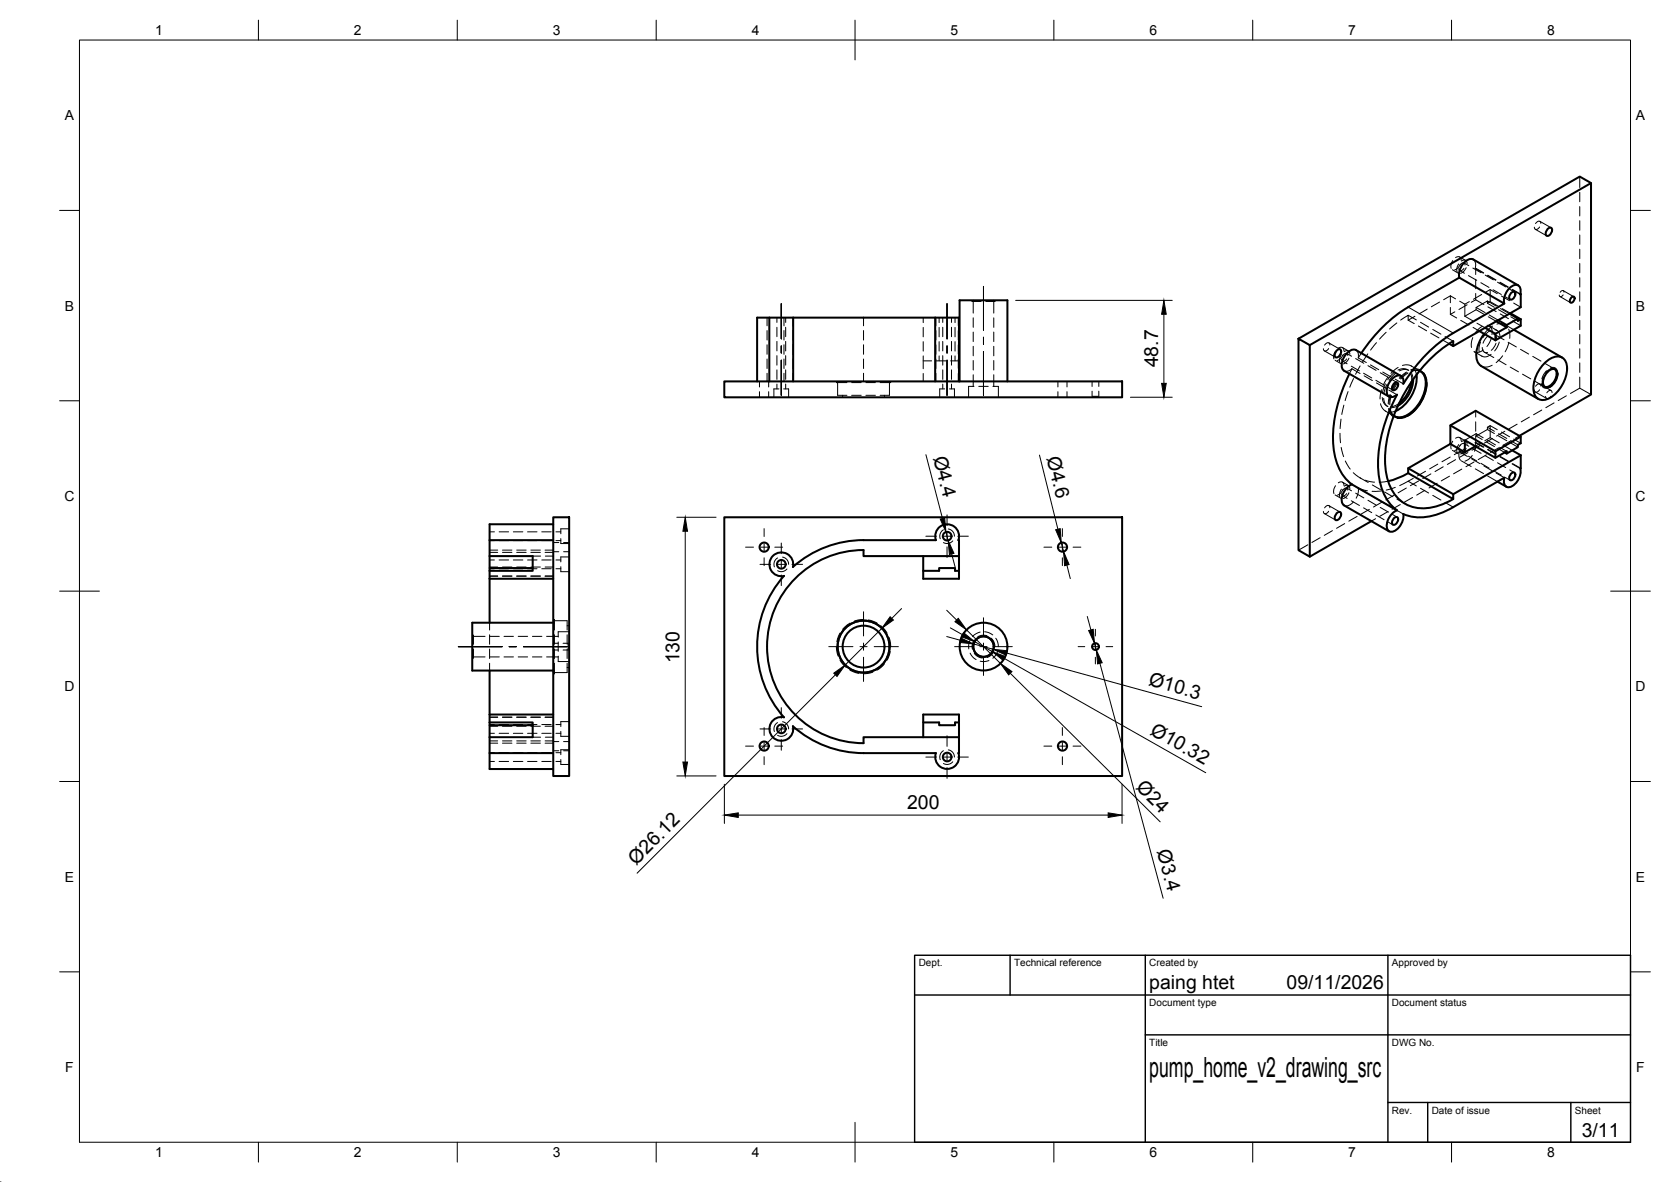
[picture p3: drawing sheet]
<svg xmlns="http://www.w3.org/2000/svg" width="420mm" height="297mm" viewBox="0 0 420 297" stroke-linecap="round" stroke-linejoin="round" font-family="sans-serif">
<!-- layer: Visible -->
<g fill="none" stroke="#000" stroke-width=".51">
<path d="M389.1 57.6l.4-.3 .5-.1a1.33 1.33 0 0 1-1.1 2 1.15 1.15 0 0 1 .2-1.6zM400 46l-2.8-1.6-70.7 40.7M193.4 79.8h-3v16M193.4 79.8h6M193.4 79.8v16M199.4 79.8h35.7M199.4 79.8v16M235.1 79.8h6v16M235.1 79.8v16M367 69.8a4.2 4.2 0 0 1 2.6-4.7l.8 .1 11.3 6.5M379.5 78.8l2.2 1.3v.5l.7-.4M379.8 78.7l2.6 1.5"/>
<path d="M379.9 73.7l.3-.3h.6a1.24 1.24 0 0 1-1.1 1.9 1.09 1.09 0 0 1 .2-1.6zM382.3 73.9h.1M382.4 73.9l-.2 .1a1.62 1.62 0 0 0-1.1-2.4 4.1 4.1 0 0 0-2.8 4.7M382.4 73.9v3.3l-17 9.8M395.1 74.8l.6-.2a.99 .99 0 0 1-.8 1.4l-.2-.3zM182.1 95.8h100.1v4.1h-100.1zM241.3 95.8v-20.3h12v20.3M326.5 85.1l2.8 1.6v53.2l-2.8-1.6zM329.3 86.7l70.7-40.7v53.2l-18 10.3M336.1 88.1l.3-.3h.6a1.33 1.33 0 0 1-1.2 2 1.15 1.15 0 0 1 .3-1.7zM339.3 93.9a32.2 32.2 0 0 0-3.5 21.2 11.4 11.4 0 0 0 4.1 6.6M350.5 96.4l.3-.2 .5-.1a1.24 1.24 0 0 1-1.1 1.9 1.09 1.09 0 0 1 .3-1.6z"/>
<path d="M352.3 94.5l-11.3-6.5a2.98 2.98 0 0 0-3.3 2.3 2.29 2.29 0 0 0 .3 2.9l11.3 6.5M354.9 95.9a8.5 8.5 0 0 1-3.1 5.5M355.3 95.3a8.1 8.1 0 0 1-3.8 6.7M356.2 94.2a9.7 9.7 0 0 1-5.3 9.1M356.9 93.2a3.6 3.6 0 0 1 1.7 4.4 9.8 9.8 0 0 1-5.4 7.2 2.71 2.71 0 0 1-2.7-.4M357.2 93.3a4.1 4.1 0 0 1 1.1 4.4 9.7 9.7 0 0 1-5.5 7l-1.5 .2-.6-.3M358.7 96.2a10.7 10.7 0 0 1-4.8 8.3M364.4 86.4l1 .6v-1.2a37.9 37.9 0 0 0-17.1 29.7 12.5 12.5 0 0 0 4.4 10.8 10.9 10.9 0 0 0 11.1 0l1.6-.9M365.4 83.7l12.8-7.4-11.3-6.5-12.8 7.4a36.8 36.8 0 0 0-11.8 11.5M365.4 83.7a37.6 37.6 0 0 0-12.5 12.8 1.45 1.45 0 0 0-1.5-2.1 4.1 4.1 0 0 0-2.5 4.9 1.5 1.5 0 0 0 2.4-.1 35.6 35.6 0 0 0-4.6 20.6 12.6 12.6 0 0 0 4.6 8.5M372 83.2l4 2.3M372.4 92l14.4 8.3"/>
<path d="M373.2 83.9a8 8 0 0 0-1.8 6.8l.6 .9 .4 .4M373.4 82.4l2.6 1.5M376 83.9v1.6M376.2 80.7l2.6 1.6M378.8 82.3l-2.8 1.6M378.8 81.7v.6M380.6 82.9l12.2 7M381.7 80.1l-2.9 1.6-2.1-1.2M382.4 80.2v1.7l-6.4 3.6M388.5 91.2a3.8 3.8 0 0 1 4.5-1.2 4.5 4.5 0 0 1 .6 5.1 8.2 8.2 0 0 1-5.3 5.4 2.47 2.47 0 0 1-2.7-3 9.5 9.5 0 0 1 2.9-6.3zM389.3 93.3a1.3 1.3 0 0 1 1.8-.5 1.3 1.3 0 0 1 .5 1.8 3.4 3.4 0 0 1-2.7 2.8 1.62 1.62 0 0 1-.7-2.5zM391 92.8a3.1 3.1 0 0 1-1.3 4.2l-.9 .3-.4-.1"/>
<path d="M391.6 93.9l-.4 1.6-.7 1-.8 .7M354.1 117.7l11.3 6.5v1.2l-11.3-6.5M354.1 118.9a17.9 17.9 0 0 1-5.1 2M364.7 106.9l11.3 6.5 6.4-3.7-11.3-6.5-6.4 3.7v4.7l-10.6 6.1v1.2M364.7 111.6l3.6 2.1M371 112.1l-2.7 1.6M376 113.4v1.6l-7.7-4.4v3.1M378.3 113.7l.5 .3v-.6l-2.8 1.6M379.9 119.1l.3-.3h.6a1.24 1.24 0 0 1-1.1 1.9 1.09 1.09 0 0 1 .2-1.6zM380.2 113.2l2.2 1.2M382.4 114.4v3.3h-.2a4.1 4.1 0 0 1-2.8 4.7 1.36 1.36 0 0 1-1.2-1.8v-.6l-12.8 7.5a13.9 13.9 0 0 1-12.6 1.7 4.3 4.3 0 0 1-2.7 4.4 1.3 1.3 0 0 1-1.4-1.6 4.5 4.5 0 0 1 2.6-3.7M382.4 109.7v1.7l-.7 .4v.6l-2.9 1.6"/>
<path d="M382.4 114.4l-17 9.8M123.1 139.7v3.1M123.1 139.7h10.8v3.8h-10.8M123.1 135.7h16M123.1 135.7v4M139.1 130h4v65h-4zM139.1 131.7h-16v4M182.1 130h100.1v65h-100.1zM217.1 135.7h18.2M217.1 135.7a26.8 26.8 0 0 0-17.7 6.8 2.99 2.99 0 0 0-2.7-3.7 2.99 2.99 0 0 0-3.2 3.3 2.99 2.99 0 0 0 3.6 2.6 26.7 26.7 0 0 0 0 35.6 2.99 2.99 0 0 0-3.6 2.7 2.99 2.99 0 0 0 3.2 3.2 2.99 2.99 0 0 0 2.7-3.7 26.6 26.6 0 0 0 17.7 6.8h18.2M232.1 139.7v5.7h9v-1.9M235.3 135.7a3 3 0 0 1 2.9-4 3 3 0 0 1 2.8 4"/>
<path d="M241 135.7h.1v4M241.1 139.7h-24v-1.5a24.3 24.3 0 0 0-24.2 24.3 24.3 24.3 0 0 0 24.2 24.3v-1.5h24M241.1 139.7v3.8h-1v-.7h-4v.7h-4M336.1 129l.3-.3h.6a1.33 1.33 0 0 1-1.2 2 1.15 1.15 0 0 1 .3-1.7zM339.9 121.7l11.3 6.6M339.9 121.7a4.3 4.3 0 0 0-2.4 4.7l.5 .6 11.3 6.5M344.8 131l-15.5 8.9M350.5 130.3l.3-.3h.5a1.24 1.24 0 0 1-1.1 1.9 1.09 1.09 0 0 1 .3-1.6zM376.5 121l2.3 1.3M123.1 145.4v11.1M123.1 145.4h16M123.1 143.5v1.9"/>
<path d="M133.9 142.8h-10.8v.7M139.1 156.5h-20.4v12h20.4M123.1 168.5v11.1M123.1 179.6h16M123.1 179.6v2M123.1 182.3v3M123.1 181.6h10.8v3.7h-10.8M123.1 181.6v.7h10.8M123.1 189.3v4h16M123.1 189.3h16M123.1 185.3v4M232.1 181.6h4v.7h4v-.7h1v3.7"/>
<path d="M235.3 189.2a3 3 0 0 0 2.9 4 3 3 0 0 0 2.8-4M241.1 181.6v-2h-9v5.7M241.1 185.3v4h-.1"/>
<circle cx="192.1" cy="137.5" r="1.15"/>
<circle cx="238.2" cy="134.7" r="1.09"/>
<circle cx="267.2" cy="137.5" r="1.15"/>
<circle cx="196.5" cy="141.8" r="1.09"/>
<circle cx="217.1" cy="162.5" r="6.5"/>
<circle cx="217.1" cy="162.5" r="5.3"/>
<circle cx="247.3" cy="162.5" r="6"/>
<circle cx="247.3" cy="162.5" r="2.57"/>
<circle cx="275.5" cy="162.5" r=".86"/>
<circle cx="192.1" cy="187.5" r="1.15"/>
<circle cx="196.5" cy="183.2" r="1.09"/>
<circle cx="238.2" cy="190.2" r="1.09"/>
<circle cx="267.2" cy="187.5" r="1.15"/>
</g>
<!-- layer: Hidden -->
<g fill="none" stroke="#000" stroke-width=".25">
<path d="M386 57.6l2.9 1.7M387.1 57.1a.72 .72 0 0 1-.5 .5 .72 .72 0 0 1-.8-.3v-.2M387.2 55.6l2.8 1.6M387.4 56.1a.62 .62 0 0 0-.5-.6 .62 .62 0 0 0-.7 .5l-.1 .2M397.2 44.4v2.7M397.2 48.3v2.4M397.2 51.9v2.4M397.2 55.5v2.4M397.2 59v2.4M192.9 79.8v2.1M195.3 79.8v1.2M197.1 79.8v2.1"/>
<path d="M197.5 79.8v1.2M199.4 79.8v2.1M217.1 79.8v2.1M232.1 79.8v1.3M235.3 79.8v2.1M236.1 79.8v1.3M237 79.8v1.2M239.2 79.8v1.2M240.1 79.8v1.3M241 79.8v2.1M244.7 75.5l-.3 .3h2.3M244.7 75.8v2.9"/>
<path d="M244.7 79.9v2.4M249.9 75.5l.3 .3h-2.3M249.9 75.8v2.9M249.9 79.9v2.4M354.1 79.2l2 1.2M355.8 79.5l-1.7 1M358.9 77.7l-2.1 1.2M362 75.9l-2.1 1.2M364.7 74.3v1.8M364.7 77.3v1.7M364.7 74.3l-1.7 1M364.7 79l1.6 .9"/>
<path d="M364.7 74.3l1.3 .8M365.2 67.8l1.5 .9M365.3 65.5a2.33 2.33 0 0 0-.4 1.9M365.8 78.4l-1.1 .6M366 64.7a.82 .82 0 0 1 1-.2 .82 .82 0 0 1 .4 .9M366.8 66.3a2.33 2.33 0 0 0-.4 2M367 75.7l1.3 .7 1.1-.6M367 64.6l1.5 .8M367 68l1.2 .7M367.2 66.4l-.6 .9-.8 .5M367.5 65.6a.82 .82 0 0 1 .9-.2 .82 .82 0 0 1 .5 .9M368.1 67.4l-.1 .1a.63 .63 0 0 1-.5 .5 .63 .63 0 0 1-.7-.4v-.1"/>
<path d="M368.1 66.1l1.2 .7M368.3 79.5l2 1.1M368.3 76.4v3.1M368.4 66.6a.58 .58 0 0 0-.6-.6 .58 .58 0 0 0-.6 .5l-.1 .1M368.7 67.3l-.8 1-.7 .4M368.9 76.6l-2.1 1.2M369.2 69.3l2.1 1.1M370.3 67.4l2.1 1.1M370.4 65.2l.6 1.1-.1 1.2M370.9 67.5l2.1 1.2M371.1 67.4l-.2 .1M371.1 67.4v1.6"/>
<path d="M371.1 70.2v2.4M371.1 73.8v1.5M371.1 75.3l-1.2 .7M371.1 67.4l2 1.2M371.1 75.3l2 1.2M371.2 77.8l2 1.2M371.2 77.3l2.2 1.3M372.3 71l2.1 1.2M372.6 74l-2.1 1.2M373.4 69.1l2.1 1.2M373.6 73.4l1.1-.6 1.8 1M374 76.2l1.8 1"/>
<path d="M374 75.6l2.2 1.3M374 69.2l2.1 1.2M374.1 69.2l2.1 1.1M374.1 77.1l2.1 1.2M374.2 79.6l2 1.1M374.4 79.1l2.3 1.4M374.7 72.8v3l-.7 .4v-.6l-2.8 1.7v.5l-2.9 1.7M374.7 75.8l2 1.1M375.4 72.8l2.1 1.2M376.5 70.9l2.1 1.2M376.8 77.8l2.1 1.2M377.1 71l2.1 1.2"/>
<path d="M377.2 70.9l2 1.2M377.2 78.9l2.1 1.2M377.3 77.5l2.2 1.3M377.5 74.4l2.1 1.2M377.7 77.6l2.1 1.1M378.5 74.6l1.2 .7M379.6 72.7l1.2 .7M379.9 79.6l1.8 1M380.2 72.8l2 1.2M380.3 72.7l2 1.2M380.6 76.2l1.8 1M392.2 74.5l2.7 1.6"/>
<path d="M393 74.1l-.1 .2a.43 .43 0 0 1-.5 .3 .43 .43 0 0 1-.3-.5M393.1 73.1l2.6 1.5M393.3 73.4a.49 .49 0 0 0-.5-.4 .49 .49 0 0 0-.5 .5M397.2 62.6v2.4M397.2 66.2v2.4M397.2 69.8v2.3M397.2 73.3v2.4M397.2 76.9v2.4M191 95.8v1.4M191 98.4v1.5M192.9 83.1v2.4M192.9 86.6v2.4"/>
<path d="M192.9 90.2v2.4M192.9 93.8v2M193.3 95.8v1.4M193.3 98.4v1.5M195.3 82.2v2.4M195.3 85.8v2.4M195.3 89.4v2.4M195.3 92.9v2.4M195.3 96.5v1.2M195.9 97.7h-1.3v2.2M197 97.7h1.3v2.2M197.1 83.1v2.4"/>
<path d="M197.1 86.6v2.4M197.1 90.2v2.4M197.1 93.8v2M197.5 82.2v2.4M197.5 85.8v2.4M197.5 89.4v2.4M197.5 92.9v2.4M197.5 96.5v1.2M199.4 83.1v2.4M199.4 86.6v2.4M199.4 90.2v2.4M199.4 93.8v2"/>
<path d="M210.6 95.8l-.3 .3h2.7M210.6 96.1v3.2h2.4M211.9 99.3v.6M214.1 96.1h2.4M214.1 99.3h2.4M217.1 83.1v2.4M217.1 86.6v2.4M217.1 90.2v2.4M217.1 93.8v2M217.7 96.1h2.4M217.7 99.3h2.4M222.4 99.3v.6"/>
<path d="M223.6 96.1v3.2h-2.3M223.7 95.8l.3 .3h-2.7M232.1 89.4v3.3M232.1 90.7h2.2M232.1 82.3v2.4M232.1 85.9v2.3M232.1 93.9v1.9M235.3 83.1v2.4M235.3 86.6v2.4M235.3 90.2v2.4M235.3 93.8v2M235.4 90.7h2.4"/>
<path d="M236.1 82.3v2.4M236.1 85.9v2.3M236.1 89.4v1.3M237 82.2v2.4M237 85.8v2.4M237 89.4v2.4M237 92.9v2.4M237 96.5v1.2M237.5 97.7h-1.2v2.2M238.7 97.7h1.3v2.2M239 90.7h2.1M239.2 82.2v2.4"/>
<path d="M239.2 85.8v2.4M239.2 89.4v2.4M239.2 92.9v2.4M239.2 96.5v1.2M240.1 82.3v2.4M240.1 85.9v2.3M240.1 89.4v1.3M241 83.1v2.4M241 86.6v2.4M241 90.2v2.4M241 93.8v2M244.7 83.4v2.4"/>
<path d="M244.7 87v2.4M244.7 90.6v2.4M244.7 94.2v2.9M244.9 97.1h-1.4v2.8M246.1 97.1h2.4M249.7 97.1h1.3v2.8M249.9 83.4v2.4M249.9 87v2.4M249.9 90.6v2.4M249.9 94.2v2.9M266 95.8v1.4M266 98.4v1.5"/>
<path d="M268.3 95.8v1.4M268.3 98.4v1.5M274.6 98.3v1.3h1.7v-1.3M274.6 95.8v1.3M276.3 95.8v1.3M333 88.2l2.8 1.6M334.1 87.6a.66 .66 0 0 1-.7 .6 .66 .66 0 0 1-.6-.6M334.1 86.2l2.9 1.6M334.4 86.7a.62 .62 0 0 0-.6-.6 .62 .62 0 0 0-.6 .5l-.1 .1M335.7 90.5l1.5 .9M335.8 88.3a2.22 2.22 0 0 0-.4 1.9M336.5 87.5a.82 .82 0 0 1 1-.2 .82 .82 0 0 1 .4 .9"/>
<path d="M337.3 89.1a2.15 2.15 0 0 0-.4 2M337.5 87.3l1.5 .9M337.6 90.7l1.1 .7M337.7 89.2l-.5 .8-.9 .6M338 88.4a.82 .82 0 0 1 1-.2 .82 .82 0 0 1 .4 .8M338.6 90.2v.1a.63 .63 0 0 1-.6 .5 .63 .63 0 0 1-.7-.5v-.1M338.7 88.8l1.1 .7M338.9 89.4a.58 .58 0 0 0-.6-.7 .58 .58 0 0 0-.6 .5l-.1 .2M339 98.4l-.8 2.3M339.2 90l-.8 1.1-.6 .3M339.8 92l2 1.2M339.9 92.7l-.9 .5h-1.1"/>
<path d="M339.9 92.7l-.6 1.2M339.9 92.7l2.1 1.2M340.3 95.1l-.9 2.2M340.9 90.1l2 1.2M341 88l.4 .6 .1 1.3M341.5 89.9l2.1 1.2M342 92l-1.2 2.1M342.3 88.7l-.8 1.2M342.9 93.8l2 1.2M343 94.5l2.1 1.1M343.9 88.9l-1.3 2M344 91.9l2 1.2"/>
<path d="M344.6 91.7l2.1 1.2M345.9 95.6l2.1 1.2M346.1 86.1l-1.5 1.9M346.1 96.2l2.1 1.2M347 93.7l2.1 1.2M347.4 97.9l-.4 2.4M347.6 99.9l.3 1.4 .7 .6M347.7 93.5l2.1 1.2M348.3 96.4l-.7 2.3M348.5 83.5l-1.6 1.7M348.7 96.7l-.7 2.2M349 94.7l-1.2 2.1"/>
<path d="M349 97.4l1.2 .6M349.2 98l2 1.2M349.5 99.2l-.4 2.3M349.7 99.2l-.5 2.4M349.9 99.4l-.4 2.3M350.1 95.5l1.2 .6M350.5 93.6l-1.6 1.8M350.8 95.3l2 1.1M350.9 93.9l-1.6 1.7M351.1 96l-1.2 2M351.2 81.2l-1.8 1.5M351.2 96.1l-1.1 2"/>
<path d="M351.5 96.2l-1.2 2M351.6 92.3l-1.9 1.5M352.2 80.4l1.9-1.2v1.3M352.6 91.8l1.3-.1 1 .3M353.6 93.5l-1.8 1.5M353.8 92.8l-.9-.2-1.4 .4M353.8 93.6l-1.8 1.5M353.9 92.9l.3 .2M354 93.8l-1.8 1.5M354.1 80.5l1.5 .8M354.2 93.1l-1.1-.3-1.2 .4M354.6 93.7l.3 1.1v1.1"/>
<path d="M354.9 92l2.2 1.3M354.9 93.1l1-.1 1.3 .3M355 93.9l.3 1.4M355.7 92.9l.5 1.3M356.6 81.9l2.1 1.2M356.9 93.2l-.9-.1-.9 .2M357 92.9l-.9-.2-1.4 .3M357.2 81l2 1.2M357.9 93.6l.5 .9 .3 1.7M358.7 96.1v.2M359.7 83.7l2.1 1.2M360.3 82.8l2 1.2"/>
<path d="M362.8 85.5l1.6 .9M363.3 84.6l2.1 1.2M367.3 80.5l2.1 1.2M370.3 84.8l-.3 1.4v1.1M370.4 82.3l1.6 .9M370.7 88.4l1.9 1.1M371.4 81.2l2 1.2M372.3 86l-.4 1.3v1.1M372.7 87.3a1.06 1.06 0 0 0 1.3 1.3M372.7 82l-.7 .5-1.1 1.2M373 88l-1.4 .6-1-.2M373.2 88.5l2.4 1.4"/>
<path d="M373.9 81.7l.6 .2 .5 .6 .2 1.1M374.1 84.5l-.6 .6-.6 1.2M374.4 81.9l2 1.1M374.6 83.1l-1.1 .9-.6 .8M374.9 89.1l-1.4 .6-.9-.2M375 84a1.08 1.08 0 0 1 1.3 1.2M375 84.8l-.5 1.3-.6 1M375.2 91.8l-1.6 .5-1.2-.3M375.3 81.9l-1.2 1-.9 1M375.8 84l2.4 1.4M375.9 82.9l.6 .2 .4 .5 .3 1.1M376.2 86.3l-.3 .6-.9 1.1"/>
<path d="M376.4 81.5l1.1-.2 1.2 .5M376.6 90.5l2.1 1.2M377 86l-.5 1.2-.7 1M377.8 89.4l-1.6 1.7M378.4 81.6l2.2 1.3M379.2 86l2.1 1.2M379.3 82.7l.3 1.1v1.2M379.4 86.2l-.9 2.2M379.7 92.3l2.1 1.1M380.3 80.7l2.1 1.2M382.3 87.8l2.1 1.2M382.8 94l2.1 1.2"/>
<path d="M385.4 89.6l2.1 1.1M385.9 95.8l2.4 1.4M386 98.5l2.9 1.6M387.1 97.9a.72 .72 0 0 1-.5 .6 .72 .72 0 0 1-.8-.3v-.2M387.2 96.5l2.8 1.6M387.4 97a.56 .56 0 0 0-.4-.6 .56 .56 0 0 0-.6 .4l-.3 .3M387.6 96.4a1.22 1.22 0 0 0 .7 1.1 1.22 1.22 0 0 0 1.4-.3M388 94.7a1.96 1.96 0 0 0 .4 2.5M388.5 91.3l2.4 1.4M388.9 93.2l-.8 .9-.4 1.1M389.8 97.2l-.2 .1M389.8 92.5a1.21 1.21 0 0 1 1.4 .1 1.21 1.21 0 0 1 .4 1.3"/>
<path d="M390 99.6a.72 .72 0 0 1-.6 .5 .72 .72 0 0 1-.7-.2l-.1-.3M390.2 98.7a.61 .61 0 0 0-.5-.7 .61 .61 0 0 0-.7 .6l-.1 .1M390.9 92.8a1.82 1.82 0 0 0-2.3 .9M391.6 93.7v.3M393.8 99.5l-2 1.2M394.9 98.9l2.3-1.4 2.8 1.7M397.2 80.5v2.4M397.2 84.1v2.3M397.2 87.6v2.4M397.2 91.2v2.4M397.2 94.8v2.7M336.9 108.9l.2 2.4"/>
<path d="M337.2 105.3l-.2 2.4M337.2 112.4l.6 2.4M337.9 101.8l-.5 2.3M338.3 115.9l1.2 2M340.3 118.8l1.9 1.4M347.1 101.5l.5 1.1 .8 .7M347.9 100.1l.3 1.2 .7 .9M348.3 103.3l2.3 1.3M348.6 102l.4 .2M349.1 102.7l.5 1.3 .6 .7M349.4 102.8l.3 .9 1 .9M349.6 102.9l.3 .8 .6 .7"/>
<path d="M350.9 103.3l-1.3 .3M351.5 102l-1.4 .4M351.8 101.4l-1 .5-1.1 .3M353.9 104.5l-1 .5-1.6 .1M354 104.4l-.2 .1M358.4 118.4l-2 1.2M359.8 119.1l-2.1 1.2M361.5 116.6l-2 1.2M362.9 117.3l-2.1 1.2M364.5 119.7l-2.1 1.1M364.6 114.9l-2 1.1M365.2 113.2l1.5 .8"/>
<path d="M365.3 110.9a2.3 2.3 0 0 0-.4 1.9M366 110.1a.82 .82 0 0 1 1-.2 .82 .82 0 0 1 .4 .9M366 115.5l-2.1 1.2M366.8 111.7a2.33 2.33 0 0 0-.4 2M366.9 113.5l-.1 1.3 .4 .9M366.9 113.5l-1.2 .8M366.9 113.5l2.1 1.2M367 110l1.5 .8M367 113.4l1.2 .7M367.2 111.8l-.6 .8-.8 .6M367.4 115.8l2.5 1.4M367.5 111a.82 .82 0 0 1 .9-.2 .82 .82 0 0 1 .5 .9"/>
<path d="M367.6 117.9l-2.1 1.2M368.1 112.8a.71 .71 0 0 1-.6 .6 .71 .71 0 0 1-.7-.3v-.2M368.1 111.5l1.2 .6M368.4 112a.58 .58 0 0 0-.6-.6 .58 .58 0 0 0-.6 .5l-.1 .1M368.7 112.7l-.6 .8-.9 .6M369.1 113.7l-2.1 1.2M369.2 114.6l2.1 1.2M370 115.3l2.1 1.2M370.2 114.5l-.7 .8-1.2 .6M370.3 112.7l2.1 1.2M370.6 116.1l-2 1.2M370.9 111.2l.1 1.2-.2 1"/>
<path d="M370.9 111.2l2.1 1.2M370.9 117.8l2.1 1.2M371.1 103.2v1.6M371.1 106v2.4M371.1 109.6v1.6M371.1 111.2h-.2M371.1 111.2l2 1.1M371.2 109v.6l2.8-1.7v-.5l.7-.4v3M371.2 109l-2.9 1.6M371.2 109l1.7 1M371.2 109.6l1.5 .9M372.2 112l-2.1 1.1"/>
<path d="M372.3 111.4l-1.3 .7M372.3 116.4l2.1 1.2M373.1 117.1l2.1 1.2M373.4 114.5l2.1 1.2M373.7 111l2.1 1.2M373.7 114.3l-2 1.2M374 110.6l2 1.2M374 107.4l1.8 1M374 107.9l1.8 1.1M374 113l2.1 1.2M374 119.6l2.5 1.4M374.1 112.9l2.1 1.2"/>
<path d="M374.7 110l2.3 1.3M374.7 110l-1.4 .8M374.7 107l1.8 1M375.3 110.2l-2.1 1.2M375.4 118.2l2.1 1.2M376.2 118.9l2 1.1M376.5 116.3l2.1 1.2M376.8 109l2.1 1.2M376.8 109.6l2.1 1.2M376.8 112.8l1.5 .9M376.9 112.5l-2.1 1.2M377.1 112.4l1.7 1"/>
<path d="M377.1 114.8l2.1 1.2M377.2 114.7l2.1 1.2M377.5 108.6l2.1 1.2M378 111.9l2.2 1.3M378.4 108.4l-2.1 1.2M379.6 118.1l1.2 .7M379.9 110.8l1.8 1M379.9 111.3l1.8 1.1M379.9 110.8l-2 1.1M380.2 116.6l2 1.2M380.3 116.5l2.1 1.2M380.6 110.3l1.8 1.1"/>
<path d="M381.5 106.6l-2.1 1.2M382 109.5l-1 .7M384.6 104.8l-2.1 1.2M387.7 103l-2.1 1.2M390.8 101.2l-2.1 1.3M123.1 138.2h2M123.1 135.9h1.2M123.1 133.7h1.2M123.1 138.8h2M125.5 135.9h2.4M125.5 133.7h2.4M126.3 138.2h2.4"/>
<path d="M126.3 138.8h2.4M129.1 135.9h2.4M129.1 133.7h2.4M129.9 138.2h2.4M129.9 138.8h2.4M132.7 135.9h2.3M132.7 133.7h2.3M133.5 138.2h2.4M133.5 138.8h2.4M133.9 139.7h2M136.2 135.9h2.4M136.2 133.7h2.4"/>
<path d="M137.1 138.2h2M137.1 138.8h2M137.1 139.7h2M139.1 138.6h1.4M139.1 136.3h1.4M139.8 135.9h1.2M139.8 133.7h1.2M141 135.3v1.3h2.1M141.7 138.6h1.4M141.7 136.3h1.4M143.1 140h-2.1v1.2M143.1 132.9h-2.1v1.2"/>
<path d="M237.2 133.1a1.85 1.85 0 0 0-.8 2.3M238.4 132.9a1.8 1.8 0 0 1 1.6 1.9M239.6 135.9a1.84 1.84 0 0 1-2.4 .5M328.8 136.9l-2.3 1.4M331.9 135.1l-2 1.2M333 129.1l2.8 1.6M334.1 128.5a.66 .66 0 0 1-.7 .6 .66 .66 0 0 1-.6-.6M334.1 127.1l2.9 1.6M334.4 127.6a.62 .62 0 0 0-.6-.6 .62 .62 0 0 0-.6 .5l-.1 .1M335 133.4l-2 1.1M335.7 124.4l1.5 .8M335.8 122.1a2.25 2.25 0 0 0-.4 1.9"/>
<path d="M336.5 121.3a.82 .82 0 0 1 1-.2 .82 .82 0 0 1 .4 .9M337.3 122.9a2.15 2.15 0 0 0-.4 2M337.5 121.2l1.5 .8M337.6 124.6l1.1 .7M337.7 123l-.5 .8-.9 .6M338 122.2a.82 .82 0 0 1 1-.2 .82 .82 0 0 1 .4 .9M338.1 131.6l-2 1.2M338.6 124v.1a.63 .63 0 0 1-.6 .5 .63 .63 0 0 1-.7-.5M338.7 122.7l1.1 .6M338.9 123.2a.58 .58 0 0 0-.6-.6 .58 .58 0 0 0-.6 .5l-.1 .1M339.2 123.9l-.8 1-.6 .4M339.8 125.8l2 1.2"/>
<path d="M340.3 126.2a2.1 2.1 0 0 1-2.4 .8M340.9 123.9l2 1.2M341.2 129.8l-2 1.2M341.5 122.6l2.3 .7M341.5 122.6v1.2l-.5 1.4M341.5 122.6l2.1 1.2M342 120.1l2 1.1M342.9 127.6l2 1.2M343.3 120.7l2.3 .5M344 125.7l2 1.2M344.3 128l-2.1 1.2M344.6 124.4l2.1 1.2"/>
<path d="M345.1 121.9l2 1.1M345.9 130.4l-1.1 .6M345.9 129.4l2.1 1.2M347 127.5l2.1 1.2M347.4 123.4l-2.4 .1M347.4 126.2l-2 1.2M347.7 126.2l2.1 1.2M348.1 123.6l2.1 1.2M349 128.6l-2.1 1.2M349 120.9l-2.2 .3M349 131.2l1.2 .7M350.1 129.3l1.2 .7"/>
<path d="M350.5 124.4l-2.1 1.2M350.8 128l2 1.2M350.8 122.5l-2.2 .7M351.2 125.4l2.1 1.2M352.1 126.8l-2.1 1.2M353.6 122.6l-2.1 1.3M355.2 125l-2.1 1.2M355.3 120.2l-3.4 1.8M356.7 120.9l-2.1 1.2M358.3 123.2l-2.1 1.2M361.4 121.4l-2.1 1.2M378.5 120l1.2 .7"/>
<path d="M118.7 159.9l.3-.3v2.3M119 159.9h3M123.1 156.5v1.8M123.1 159.5v2.4M123.1 142.5h2M123.1 144.7h2M123.1 142.9h1.2M123.1 140.7h1.2M123.1 144.8h2M123.1 159.9h2.4M125.5 142.9h2.4M125.5 140.7h2.4"/>
<path d="M126.3 142.5h2.4M126.3 144.7h2.4M126.3 144.8h2.4M126.7 159.9h2.4M129.1 142.9h2.4M129.1 140.7h2.4M129.9 142.5h2.4M129.9 144.7h2.4M129.9 144.8h2.4M130.3 159.9h2.4M132.7 142.9h2.3M132.7 140.7h2.3"/>
<path d="M133.5 142.5h2.4M133.5 144.7h2.4M133.5 144.8h2.4M133.9 159.9h2.3M136.2 142.9h2.4M136.2 140.7h2.4M137.1 142.5h2M137.1 144.7h2M137.1 144.8h2M137.4 159.9h3M139.1 156l.3-.3v2.6M139.4 159.5v2.4"/>
<path d="M139.4 156h3.2v2.3M139.8 142.9h1.2M139.8 140.7h1.2M141 142.4v1.3h2.1M142.6 159.5v2.4M142.6 157.3h.5M143.1 158.8h-2.7v1.3M195.5 140.2a1.85 1.85 0 0 0-.8 2.3M196.8 140a1.81 1.81 0 0 1 1.5 1.8M197.9 143a1.8 1.8 0 0 1-2.4 .4M211.2 159.1l-.8 2.2M213.7 156.6l-1.8 1.5"/>
<path d="M217.1 155.7l-2.3 .4M218.3 155.8l2.2 .8M221.5 157.3l1.5 1.8M246.4 158.8l-1 .5-.9 .7M247.6 158.8l1.1 .2 .9 .6M248.2 159.8l-1.3-.2-1 .4M119 163.1v2.3l-.3-.3M119 165.1h3M123.1 163.1v2.4M123.1 166.7v1.8M123.1 165.1h2.4M126.7 165.1h2.4"/>
<path d="M130.3 165.1h2.4M133.9 165.1h2.3M137.4 165.1h3M139.1 163.4h1.3M139.1 161.7h1.3M139.4 166.7v2.6l-.3-.3M139.4 163.1v2.4M140.4 164.9v1.4h2.7M140.4 161.3v2.4M141.6 161.7h1.3v1.7h-1.3M142.6 166.7v2.3h-3.2M142.6 163.1v2.4"/>
<path d="M142.6 167.8h.5M210.3 162.5l.4 2.4M211.2 165.9l1.6 1.8M213.7 168.4l2.3 .8M219.5 168.9l-2.4 .4M222.4 166.9l-1.8 1.5M223.5 160.2l.5 2.3M223.8 163.7l-.7 2.2M243.9 160.9l-.3 1.1v1.1M243.9 164.1l.6 1 .9 .7M245 160.8l-.5 1v1.3M245 164.2l1 .9 1 .3"/>
<path d="M248.7 166l-1.1 .3-1.1-.1M249.2 160.4l.6 .7 .4 1.4M249.9 163.6l-.7 1.1-1 .5M250.4 160.4l.5 1 .1 1.1M250.9 163.6l-.5 1-.8 .8M123.1 180.3h2M123.1 182.5h2M123.1 186.8h2M123.1 184.3h1.2M123.1 182.1h1.2M123.1 191.4h1.2M123.1 189.2h1.2"/>
<path d="M123.1 186.2h2M123.1 180.2h2M125.5 184.3h2.4M125.5 182.1h2.4M125.5 191.4h2.4M125.5 189.2h2.4M126.3 180.3h2.4M126.3 182.5h2.4M126.3 186.8h2.4M126.3 186.2h2.4M126.3 180.2h2.4M129.1 184.3h2.4"/>
<path d="M129.1 182.1h2.4M129.1 191.4h2.4M129.1 189.2h2.4M129.9 180.3h2.4M129.9 182.5h2.4M129.9 186.8h2.4M129.9 186.2h2.4M129.9 180.2h2.4M132.7 184.3h2.3M132.7 182.1h2.3M132.7 191.4h2.3M132.7 189.2h2.3"/>
<path d="M133.5 180.3h2.4M133.5 182.5h2.4M133.5 186.8h2.4M133.5 186.2h2.4M133.5 180.2h2.4M133.9 185.3h2M136.2 184.3h2.4M136.2 182.1h2.4M136.2 191.4h2.4M136.2 189.2h2.4M137.1 180.3h2M137.1 182.5h2"/>
<path d="M137.1 186.8h2M137.1 186.2h2M137.1 180.2h2M137.1 185.3h2M139.1 188.7h1.4M139.1 186.4h1.4M139.8 184.3h1.2M139.8 182.1h1.2M139.8 191.4h1.2M139.8 189.2h1.2M141 183.8v1.2h2.1M141 190.9v1.2h2.1"/>
<path d="M141.7 188.7h1.4M141.7 186.4h1.4M143.1 181.3h-2.1v1.3M143.1 188.4h-2.1v1.3M195.5 181.6a1.85 1.85 0 0 0-.8 2.2M196.8 181.4a1.81 1.81 0 0 1 1.5 1.8M197.9 184.4a1.87 1.87 0 0 1-2.4 .4M237.2 188.7a1.85 1.85 0 0 0-.8 2.2M238.4 188.5a1.8 1.8 0 0 1 1.6 1.8M239.6 191.4a1.87 1.87 0 0 1-2.4 .5"/>
</g>
<!-- layer: Visible Narrow -->
<path d="M354.1 77.2l11.3 6.5" fill="none" stroke="#000" stroke-width=".25"/>
<!-- layer: Hidden Narrow -->
<path d="M354.1 120.9l2 1.2M357.2 122.7l2 1.2M360.3 124.5l2 1.2M363.3 126.3l2.1 1.2" fill="none" stroke="#000" stroke-width=".25"/>
<!-- layer: BORDER -->
<g fill="none" stroke="#000" stroke-width=".25">
<path d="M20 10.1h390v276.9h-390zM65 5.1v5M115 5.1v5M165 5.1v5M215 5.1v10M265 5.1v5M315 5.1v5M365 5.1v5M15 52.9h5M410 52.9h5M15 100.7h5M410 100.7h5"/>
<path d="M15 148.6h10M405 148.6h10M15 196.4h5M410 196.4h5M15 244.2h5M410 244.2h5M65 287v5M115 287v5M165 287v5M215 282.1v9.9M265 287v5M315 287v5"/>
<path d="M365 287v5"/>
</g>
<!-- layer: TITLEBLOCK -->
<path d="M230 240.1h180v46.9h-180zM230 250h180M254 240.1v9.9M288 240.1v46.9M349 240.1v46.9M288 260.1h122M349 277.1h61M359 277.1v9.9M395 277.1v9.9" fill="none" stroke="#000" stroke-width=".36"/>
<!-- layer: Smart Centers -->
<g fill="none" stroke="#000" stroke-width=".25">
<path d="M196.4 76.3v8.9M238.1 76.3v8.9M247.3 72v11M196.4 86.9v1.8M196.4 90.5v8.8M238.1 86.9v1.8M238.1 90.5v8.8M247.3 84.8v1.8M247.3 88.3v11M187.5 137.5h2M191.2 137.5h1.8M192.1 132.8v2"/>
<path d="M192.1 136.6v1.8M194.8 137.5h2M196.4 136.5v2.6M232.8 134.8h2.7M237.2 134.8h1.8M238.1 129.4v2.7M238.1 133.9v1.7M238.1 137.4v2.7M240.8 134.8h2.7M262.5 137.5h2M266.2 137.5h1.8M267.1 132.8v2"/>
<path d="M267.1 136.6v1.8M269.8 137.5h2M191.1 141.8h2.7M192.1 140.2v1.9M195.6 141.8h1.7M196.4 140.9v1.8M196.4 144.5v2.7M199.1 141.8h2.7M217.1 153.7v6.1M247.3 155.2v4.6M267.1 140.2v1.9M275.4 158.1v1.7"/>
<path d="M115.3 162.5h11M128 162.5h1.8M131.6 162.5h11M196.4 177.8v2.7M208.4 162.5h6.1M216.2 162.5h1.8M217.1 161.6v1.8M217.1 165.2v6M219.8 162.5h6.1M240 162.5h4.6M246.4 162.5h1.8M247.3 161.6v1.8"/>
<path d="M247.3 165.2v4.5M250 162.5h4.5M271.1 162.5h1.7M274.5 162.5h1.8M275.4 161.6v1.8M275.4 165.2v1.6M278.1 162.5h1.7M187.5 187.5h2M191.1 183.2h2.7M191.2 187.5h1.8M192.1 182.8v2M192.1 186.6v1.8"/>
<path d="M192.1 190.2v2M194.8 187.5h2M195.6 183.2h1.7M196.4 182.3v1.8M196.4 185.9v2.6M199.1 183.2h2.7M232.8 190.3h2.7M237.2 190.3h1.8M238.1 184.9v2.7M238.1 189.4v1.7M238.1 192.9v2.7M240.8 190.3h2.7"/>
<path d="M262.5 187.5h2M266.2 187.5h1.8M267.1 182.8v2M267.1 186.6v1.8M267.1 190.2v2M269.8 187.5h2M0 297h.1"/>
</g>
<!-- layer: FD_Dimensions -->
<g fill="none" stroke="#000" stroke-width=".25">
<path d="M255.4 75.5h39.3M292.7 79v17.3M284.2 99.8h10.5M232.8 114.3l4.2 16M261.4 114.4l4.6 18.6M170.2 130h9.8M172.3 133.5v58M237.8 133.7l.6 2.1M239.3 139.2l.9 3.4M266.8 136.4l.6 2.2M221.7 157.9l-9.2 9.2M226.7 152.9l-2.5 2.5"/>
<path d="M238 153.4l2.5 2.4M238 160l3.4 .9M239 157.8l3 1.7M243 158.3l8.5 8.4M268.3 142l.8 3.4M273.4 154.9l.9 3.4M210 169.6l-49.8 49.8M244.8 161.8l5 1.4M245 161.2l4.5 2.6M252.6 165.5l50.6 28.7M253.1 164.1l49.1 13.5M254 169.2l37.7 37.3"/>
<path d="M275.2 161.7l.5 1.6M276.6 166.7l15.9 59M170.2 195h9.8M182.1 197.1v9.8M282.1 197.1v9.8M185.6 204.8h93"/>
</g>
<g fill="#000" stroke="#000" stroke-width=".25">
<path d="M292.7 75.5l.5 3.5h-1.1zM292.1 96.3h1.1l-.5 3.5zM172.3 130l.6 3.5h-1.2zM236.4 130.4l1.1-.2 .3 3.5zM238.4 135.8l1.5 3.3-1.2 .2zM265.4 133.1l1.2-.3 .2 3.6zM223.8 155l.8 .8-2.9 2.1zM240.9 155.4l2.1 2.9-2.9-2.1zM242.3 159l2.7 2.2-3.3-1.2zM267.4 138.6l1.4 3.3-1.1 .3zM273.7 158.5l1.2-.4 .3 3.6zM209.6 169.2l2.9-2.1-2 2.9z"/>
<path d="M241.6 160.3l3.2 1.5-3.5-.4zM249.5 163.8l3.4 1.2-.6 1zM249.8 163.2l3.5 .3-.3 1.2zM251.5 166.7l2.9 2.1-.8 .8zM275.7 163.3l1.4 3.2-1.1 .3zM171.7 191.5h1.2l-.6 3.5zM182.1 204.8l3.5-.5v1.1zM278.6 204.3l3.5 .5-3.5 .6z"/>
</g>
<text font-size="7" x="289" y="270.6">pump_home_v2_drawing_src</text>
<g font-size="4.9">
<text x="291.2" y="92.3" transform="rotate(-90 291.2 92.3)">48.7</text>
<text x="234.6" y="115" transform="rotate(76 234.6 115)">Ø4.4</text>
<text x="263.1" y="115.2" transform="rotate(76 263.1 115.2)">Ø4.6</text>
<text x="170.8" y="166.7" transform="rotate(-90 170.8 166.7)">130</text>
<text x="288.6" y="172.3" transform="rotate(15 288.6 172.3)">Ø10.3</text>
<text x="289" y="184.4" transform="rotate(30 289 184.4)">Ø10.32</text>
<text x="228.1" y="203.4">200</text>
<text x="285.4" y="198.1" transform="rotate(45 285.4 198.1)">Ø24</text>
<text x="290.9" y="214" transform="rotate(75 290.9 214)">Ø3.4</text>
<text x="159.9" y="217.5" transform="rotate(-45 159.9 217.5)">Ø26.12</text>
<text x="289" y="248.5">paing htet</text>
<text x="323.5" y="248.5">09/11/2026</text>
<text x="397.7" y="285.7">3/11</text>
</g>
<g font-size="3.5">
<text x="39" y="8.8">1</text>
<text x="89" y="8.8">2</text>
<text x="139" y="8.8">3</text>
<text x="189" y="8.8">4</text>
<text x="239" y="8.8">5</text>
<text x="289" y="8.8">6</text>
<text x="339" y="8.8">7</text>
<text x="389" y="8.8">8</text>
<text x="16.3" y="30.2">A</text>
<text x="411.3" y="30.2">A</text>
<text x="16.3" y="78">B</text>
<text x="411.3" y="78">B</text>
<text x="16.2" y="125.9">C</text>
<text x="411.2" y="125.9">C</text>
<text x="16.2" y="173.7">D</text>
<text x="411.2" y="173.7">D</text>
<text x="16.3" y="221.6">E</text>
<text x="411.3" y="221.6">E</text>
<text x="16.4" y="269.4">F</text>
<text x="411.4" y="269.4">F</text>
<text x="39" y="290.8">1</text>
<text x="89" y="290.8">2</text>
<text x="139" y="290.8">3</text>
<text x="189" y="290.8">4</text>
<text x="239" y="290.8">5</text>
<text x="289" y="290.8">6</text>
<text x="339" y="290.8">7</text>
<text x="389" y="290.8">8</text>
</g>
<g font-size="2.5">
<text x="231" y="242.9">Dept.</text>
<text x="255" y="242.9">Technical reference</text>
<text x="289" y="242.9">Created by</text>
<text x="350" y="242.9">Approved by</text>
<text x="289" y="252.8">Document type</text>
<text x="350" y="252.8">Document status</text>
<text x="289" y="262.9">Title</text>
<text x="350" y="262.9">DWG No.</text>
<text x="350" y="279.9">Rev.</text>
<text x="360" y="279.9">Date of issue</text>
<text x="396" y="279.9">Sheet</text>
</g>
</svg>
